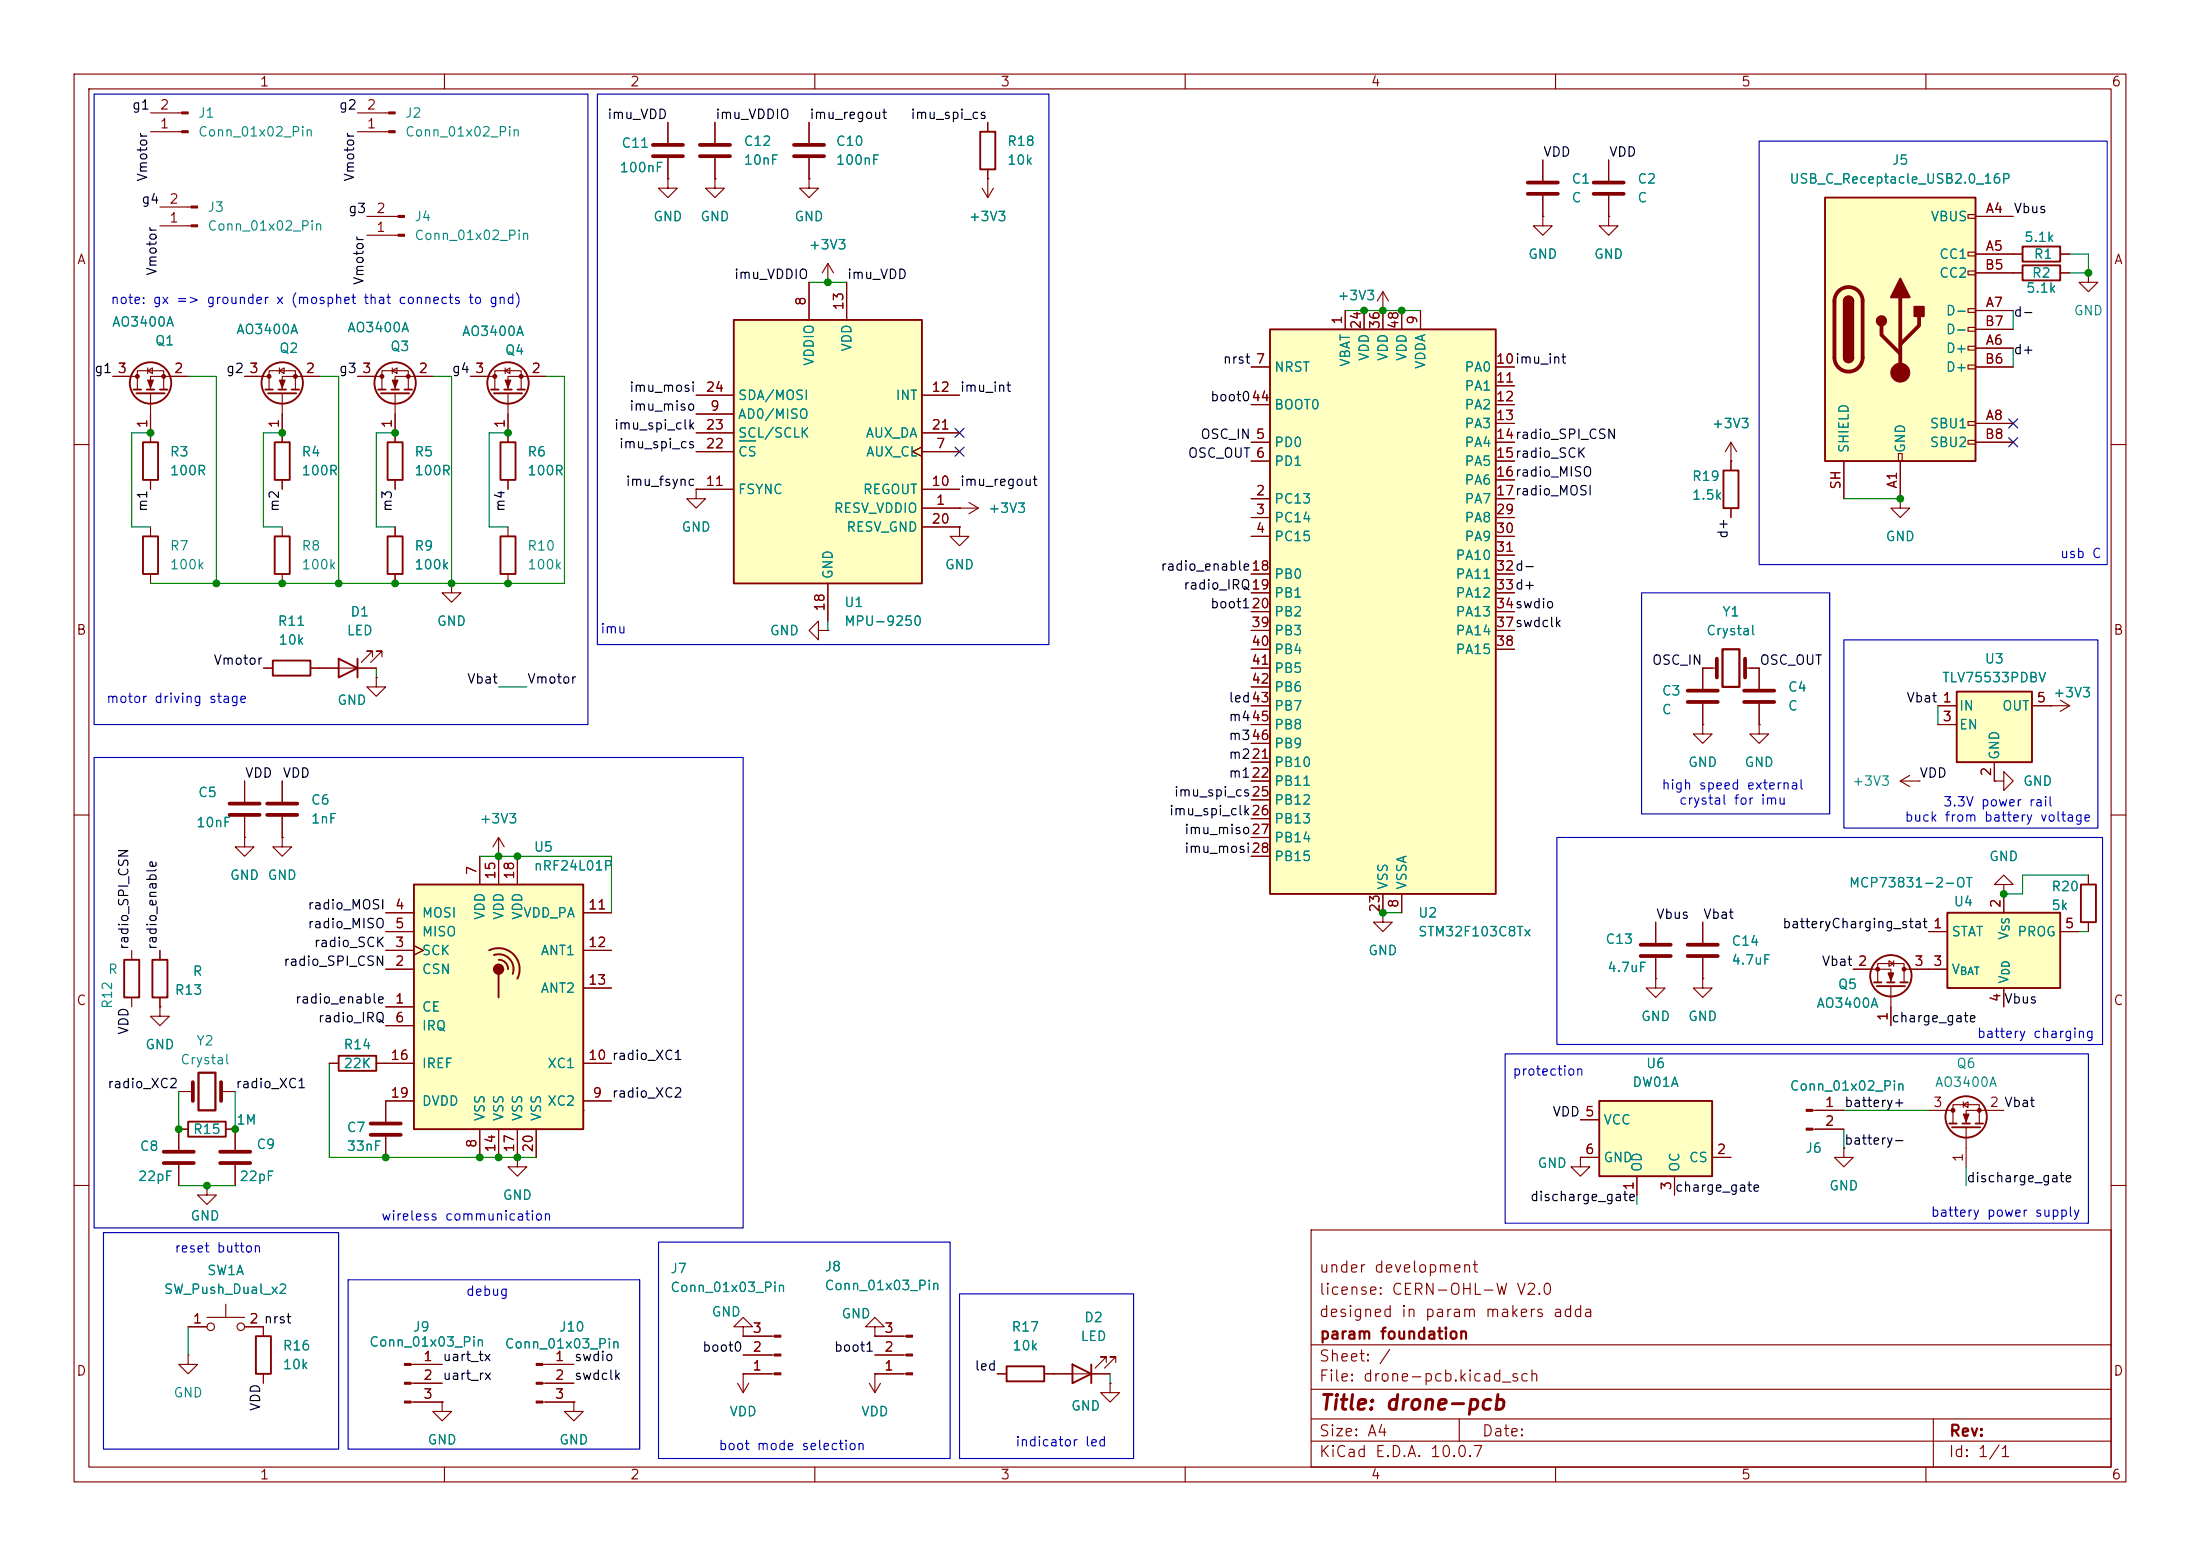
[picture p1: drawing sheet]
<svg xmlns="http://www.w3.org/2000/svg" width="297mm" height="210mm" viewBox="0 0 297 210" stroke-linecap="round" stroke-linejoin="round" font-family="sans-serif">
<path d="M0 0h297v210h-297z" fill="#fff" stroke="#fff" stroke-width=".14"/>
<g fill="none" stroke="#840000" stroke-width=".15">
<path d="M10 10h277v190h-277zM12 12h273v186h-273zM60 10v2M109.2 16.5v2.8M110 10v2M133.3 16.5v1.3M160 10v2M210 10v2M260 10v2M90.2 24.1v1.3h1.2l-1.2 1.3-1.3-1.3h1.3M90.2 24.1h.1M109.2 24.1v1.3h1.3l-1.3 1.3-1.3-1.3h1.3"/>
<path d="M109.2 24.1h.1M109.2 21.3v2.8M132.6 25.4l.7 1.3M133.3 24.1h.1M133.3 22.9v3.8M134.1 25.4l-.8 1.3M186.7 39.4l-.8 1.2M186.7 39.4l.8 1.2M186.7 39.4v2.5M186.7 41.9h.1M10 60h2M94 66v1.3h1.2l-1.2 1.3-1.3-1.3h1.3"/>
<path d="M94 66h.1M285 60h2M229.9 95v2.8M231.8 90.2h-1.9v2.8M235.6 90.2h1.9v2.8M237.5 97.8v1.3h1.3l-1.3 1.2-1.3-1.2h1.3M237.5 97.8h.1M237.5 95v2.8M10 110h2M285 110h2M10 160h2M177 166h108v32h-108z"/>
<path d="M285 160h2M60 198v2M110 198v2M160 198v2M177 194.5h108M177 191.5h108M177 187.5h108M177 181.5h108M197 191.5v3M210 198v2M260 198v2M261 191.5v6.5"/>
</g>
<path d="M107.2 19.6h4.1M107.2 21.1h4.1M227.8 93.2h4.1M227.8 94.7h4.1M231.8 88.9v2.5M235.5 93.2h4M235.5 94.7h4M235.6 88.9v2.5" fill="none" stroke="#840000" stroke-width=".51"/>
<path d="M232.5 87.6h2.3v5.1h-2.3z" fill="none" stroke="#840000" stroke-width=".3"/>
<path d="M132.3 17.8h2.1v5.1h-2.1z" fill="none" stroke="#840000" stroke-width=".25"/>
<path d="M171.4 44.5h30.5v76.2h-30.5z" fill="#ffffc2"/>
<path d="M171.4 44.5h30.5v76.2h-30.5zM19.3 72.4h2v5.1h-2zM36.8 89.2h5.1v2h-5.1zM45.7 88.9l2.6 1.3-2.6 1.2zM48.3 88.9v2.5M34.5 180.3h2.1v5.1h-2.1z" fill="none" stroke="#840000" stroke-width=".25"/>
<g fill="none" stroke="#840000" stroke-width=".15">
<path d="M90.2 16.5v2.8M96.5 16.5v2.8M90.2 21.3v2.8M96.5 24.1v1.3h1.3l-1.3 1.3-1.3-1.3h1.3M96.5 24.1h.1M96.5 21.3v2.8M111.8 38.1h.1M111.8 35.6l-.8 1.2M111.8 35.6l.7 1.2M111.8 35.6v2.5M217.2 29.2v1.3h1.2l-1.2 1.3-1.3-1.3h1.3M217.2 29.2h.1"/>
<path d="M168.9 59.7h2.5M168.9 49.5h2.5M168.9 54.6h2.5M181.6 41.9v2.6M184.1 41.9v2.6M186.7 41.9v2.6M189.2 41.9v2.6M191.8 41.9v2.6M201.9 59.7h2.6M201.9 49.5h2.6M201.9 52.1h2.6M201.9 54.6h2.6"/>
<path d="M201.9 57.2h2.6M233.7 59.7l-.8 1.3M233.7 59.7l.7 1.3M233.7 59.7v2.5M20.3 71.1v1.3M20.3 77.5v1.2M61 78.7v1.3h1.2l-1.2 1.3-1.3-1.3h1.3M61 78.7h.1M168.9 67.3h2.5M168.9 69.9h2.5M168.9 72.4h2.5M168.9 62.2h2.5"/>
<path d="M168.9 77.5h2.5M201.9 67.3h2.6M201.9 69.9h2.6M201.9 72.4h2.6M201.9 62.2h2.6M201.9 64.8h2.6M201.9 77.5h2.6M201.9 74.9h2.6M233.7 62.2h.1M256.5 67.3v1.3h1.3l-1.3 1.3-1.2-1.3h1.2M256.5 67.3h.1M35.6 90.2h1.2"/>
<path d="M41.9 90.2h8.9M50.3 88.6v-.7h-.8h.8l-1.5 1.5M50.8 91.4v1.3h1.3l-1.3 1.3-1.3-1.3h1.3M50.8 91.4h.1M51.6 88.6v-.7h-.8h.8l-1.6 1.5M168.9 80h2.5M168.9 82.6h2.5M168.9 85.1h2.5M168.9 87.6h2.5M168.9 90.2h2.5M168.9 92.7h2.5M168.9 95.3h2.5"/>
<path d="M168.9 97.8h2.5M201.9 80h2.6M201.9 82.6h2.6M201.9 85.1h2.6M201.9 87.6h2.6M33 105.4v2.8M33 110.2v2.8M38.1 105.4v2.8M38.1 110.2v2.8M168.9 102.9h2.5M168.9 105.4h2.5M168.9 108h2.5"/>
<path d="M168.9 110.5h2.5M168.9 113h2.5M168.9 115.6h2.5M168.9 100.3h2.5M186.7 123.2v1.3h1.3l-1.3 1.2-1.3-1.2h1.3M186.7 123.2h.1M186.7 120.7v2.5M189.2 120.7v2.5M25.4 179.1h2.5M27.9 177.8h5.1M30.5 176v1.8M33 179.1h2.6v1.2"/>
<path d="M25.4 182.9v1.3h1.3l-1.3 1.2-1.3-1.2h1.3M25.4 182.9h.1M35.6 185.4v1.3M55.5 184.2h4.2M55.5 186.7h4.2M55.5 189.2h4.2M59.7 189.2v1.3h1.3l-1.3 1.3-1.3-1.3h1.3M59.7 189.2h.1M73.3 184.2h4.2M73.3 186.7h4.2M73.3 189.2h4.2"/>
<circle cx="28.4" cy="179.1" r=".51"/>
<circle cx="32.5" cy="179.1" r=".51"/>
</g>
<path d="M88.1 19.6h4.1M94.5 19.6h4.1M88.1 21.1h4.1M94.5 21.1h4.1M31 108.5h4.1M31 110h4.1M36.1 108.5h4M36.1 110h4" fill="none" stroke="#840000" stroke-width=".51"/>
<g fill="#840000" stroke="#840000" stroke-width=".15">
<path d="M54.6 184h.9v.3h-.9z"/>
<path d="M54.6 186.6h.9v.2h-.9z"/>
<path d="M54.6 189.1h.9v.3h-.9z"/>
<path d="M72.4 184h.9v.3h-.9z"/>
<path d="M72.4 186.6h.9v.2h-.9z"/>
<path d="M72.4 189.1h.9v.3h-.9z"/>
</g>
<path d="M264.2 93.3h10.1v9.6h-10.1z" fill="#ffffc2"/>
<g fill="none" stroke="#840000" stroke-width=".25">
<path d="M273 35.8h5.1v2h-5.1zM35.8 52.6h1M36.2 53.1h3.8M37.6 52.6h1M39.4 52.6h1M52.3 59.7h2.1v5.1h-2.1zM67.6 59.7h2v5.1h-2zM52.3 72.4h2.1v5.1h-2.1zM67.6 72.4h2v5.1h-2zM232.7 63.5h2v5.1h-2zM264.2 93.3h10.1v9.6h-10.1z"/>
<circle cx="38.1" cy="51.7" r="2.79"/>
</g>
<g fill="none" stroke="#840000" stroke-width=".15">
<path d="M271.8 36.8h1.2M278.1 36.8h1.3M281.9 36.8v1.3h1.3l-1.3 1.3-1.2-1.3h1.2M281.9 36.8h.1M33 50.8h3.3M36.3 52.6v-2.6h3.6v2.6M37.7 50l.7-.3v.7zM37.7 49.7v.7M38.1 53.1v5.3M43.2 50.8h-5.1v1.8M53.3 58.4v1.3M68.6 58.4v1.3"/>
<path d="M53.3 64.8v1.2M53.3 71.1v1.3M53.3 77.5v1.2M68.6 64.8v1.2M68.6 71.1v1.3M68.6 77.5v1.2M233.7 62.2v1.3M233.7 68.6v1.3M229.9 97.8v1.3h1.2l-1.2 1.2-1.3-1.2h1.3M229.9 97.8h.1M261.6 95.3h2.6M261.6 97.8h2.6"/>
<path d="M274.3 95.3h5.1M276.9 95.3h.1M278.1 94.5l1.3 .8M279.4 95.3l-1.3 .7M256.5 105.4l1.3 .8M256.5 105.4h2.6M257.8 104.6l-1.3 .8M259.1 105.4h.1M269.2 105.4h1.3v-1.3l1.3 1.3-1.3 1.3v-1.3M269.2 105.4h.1M269.2 102.9v2.5"/>
</g>
<g fill="#840000" stroke="#840000" stroke-width=".15">
<path d="M37.7 51.3h.8l-.4 1z"/>
<circle cx="36.3" cy="50.8" r=".25"/>
<circle cx="39.9" cy="50.8" r=".25"/>
</g>
<path d="M246.4 26.7h20.3v35.5h-20.3z" fill="#ffffc2"/>
<g fill="none" stroke="#840000" stroke-width=".15">
<path d="M265.7 29h1v.5h-1zM265.7 34h1v.5h-1zM265.7 36.6h1v.5h-1zM266.7 29.2h5.1M266.7 34.3h6.3M266.7 36.8h5.1M278.1 34.3h1.3M265.7 41.7h1v.5h-1zM265.7 44.2h1v.5h-1zM265.7 46.7h1v.5h-1zM265.7 49.3h1v.5h-1zM265.7 56.9h1v.5h-1z"/>
<path d="M265.7 59.4h1v.5h-1zM266.7 47h5.1M266.7 41.9h5.1M266.7 57.2h5.1M266.7 49.5h5.1M266.7 44.5h5.1M266.7 59.7h5.1M248.9 62.2v5.1M256.3 61.2h.5v1h-.5zM256.5 62.2v5.1M110.5 85.1v-1.3l-1.3 1.3 1.3 1.3v-1.3h1.3M111.8 85.1h.1"/>
</g>
<path d="M246.4 26.7h20.3v35.5h-20.3zM273 33.3h5.1v2h-5.1zM248.9 40.6a.64 .64 0 0 1 .7-.6 .64 .64 0 0 1 .6 .6M248.9 48.3a.64 .64 0 0 0 .7 .6 .64 .64 0 0 0 .6-.6" fill="none" stroke="#840000" stroke-width=".25"/>
<path d="M248.2 39.3a1.9 1.9 0 0 1 2.1-.4 1.9 1.9 0 0 1 1.2 1.7v7.7a1.91 1.91 0 0 1-1.9 1.9 1.91 1.91 0 0 1-2-1.9v-7.7a1.9 1.9 0 0 1 .6-1.3zM254 43.9v1.3l2.5 2.6M256.5 40.1v10.2M259.1 42.7v1.2l-2.6 2.6" fill="none" stroke="#840000" stroke-width=".51"/>
<g fill="#840000" stroke="#840000" stroke-width=".25">
<path d="M248.9 40.6h1.3v7.7h-1.3z"/>
<path d="M249.1 40.2a.64 .64 0 0 1 .7-.1 .64 .64 0 0 1 .4 .5h-1.3z"/>
<path d="M248.9 48.3h1.3a.64 .64 0 0 1-.6 .6 .64 .64 0 0 1-.7-.6z"/>
<path d="M256.5 37.6l1.3 2.5h-2.5z"/>
<path d="M258.4 41.4h1.3v1.3h-1.3z"/>
<circle cx="254" cy="43.3" r=".63"/>
</g>
<circle cx="256.5" cy="50.3" r="1.27" fill="#840000" stroke="#840000" stroke-width=".15"/>
<path d="M99.1 43.2h25.4v35.5h-25.4z" fill="#ffffc2"/>
<path d="M99.1 43.2h25.4v35.5h-25.4z" fill="none" stroke="#840000" stroke-width=".25"/>
<g fill="none" stroke="#840000" stroke-width=".15">
<path d="M109.2 38.1v5.1M114.3 38.1v5.1M208.3 29.2v1.3h1.2l-1.2 1.3-1.3-1.3h1.3M208.3 29.2h.1M208.3 21.6v2.8M208.3 26.4v2.8M217.2 21.6v2.8M217.2 26.4v2.8M94 55.9h5.1M94 53.3h5.1M94 58.4h5.1M124.5 53.3h5"/>
<path d="M124.5 58.4h5M94 61h5.1M94 66h5.1M111.8 78.7v5.1M124.5 60.3l-1.3 .7 1.3 .6M124.5 68.6h7.6M124.5 61h5M124.5 66h5M124.5 71.1h5M129.5 71.1v1.3h1.3l-1.3 1.3-1.2-1.3h1.2M129.5 71.1h.1M129.5 68.6h.1"/>
<path d="M130.8 67.8l1.3 .8M132.1 68.6l-1.3 .7M213.4 156.2v1.3h1.2l-1.2 1.3-1.3-1.3h1.3M213.4 156.2h.1M118.1 185.4h4.2M118.1 182.9h4.2M118.1 180.3h4.2"/>
</g>
<path d="M99.8 59.5h2.2" fill="none" stroke="#008484" stroke-width=".15"/>
<path d="M206.2 24.6h4.1M206.2 26.2h4.1M215.1 24.6h4.1M215.1 26.2h4.1" fill="none" stroke="#840000" stroke-width=".51"/>
<g fill="#840000" stroke="#840000" stroke-width=".15">
<path d="M122.3 185.3h.9v.2h-.9z"/>
<path d="M122.3 182.8h.9v.2h-.9z"/>
<path d="M122.3 180.2h.9v.3h-.9z"/>
</g>
<path d="M215.9 148.6h15.2v10.2h-15.2z" fill="#ffffc2"/>
<g fill="none" stroke="#840000" stroke-width=".25">
<path d="M18 52.6h1M18.4 53.1h3.8M19.3 59.7h2v5.1h-2zM19.8 52.6h1M21.6 52.6h1M51.1 52.6h1M51.4 53.1h3.8M52.8 52.6h1M54.6 52.6h1M66.3 52.6h1M66.7 53.1h3.8M68.1 52.6h1"/>
<path d="M69.8 52.6h1.1M25.4 151.4h5.1v2h-5.1zM45.7 142.5h5.1v2h-5.1zM215.9 148.6h15.2v10.2h-15.2zM263.1 151.6h1.1M263.5 152.1h3.8M264.9 151.6h1M266.7 151.6h1M144.8 184.2l2.5 1.2-2.5 1.3zM147.3 184.2v2.5"/>
<circle cx="20.3" cy="51.7" r="2.79"/>
<circle cx="53.3" cy="51.7" r="2.79"/>
<circle cx="68.6" cy="51.7" r="2.79"/>
<circle cx="265.4" cy="150.7" r="2.79"/>
</g>
<g fill="none" stroke="#840000" stroke-width=".15">
<path d="M20.3 17.8h4.2M20.3 15.2h4.2M48.3 17.8h4.2M48.3 15.2h4.2M21.6 30.5h4.2M21.6 27.9h4.2M49.5 31.8h4.2M49.5 29.2h4.2M15.2 50.8h3.3M18.5 52.6v-2.6h3.6v2.6M19.9 50l.7-.3v.7zM19.9 49.7v.7"/>
<path d="M20.3 53.1v6.6M25.4 50.8h-5.1v1.8M48.3 50.8h3.3M51.6 52.6v-2.6h3.5v2.6M53 50l.6-.3v.7zM53 49.7v.7M53.3 53.1v5.3M58.4 50.8h-5.1v1.8M63.5 50.8h3.3M66.8 52.6v-2.6h3.6v2.6M68.2 50l.6-.3v.7zM68.2 49.7v.7"/>
<path d="M68.6 53.1v5.3M73.7 50.8h-5.1v1.8M20.3 64.8v1.2M67.3 115.6h.1M67.3 113l-.8 1.3M67.3 113l.8 1.3M67.3 113v2.6M270.5 119.4h1.3l-1.3-1.3-1.3 1.3h1.3v1.3M21.6 135.9v1.3h1.3l-1.3 1.2-1.3-1.2h1.3M21.6 135.9h.1M223.5 132.1v1.3h1.3l-1.3 1.2-1.3-1.2h1.3M223.5 132.1h.1"/>
<path d="M223.5 124.5v2.8M223.5 129.3v2.8M229.9 132.1v1.3h1.2l-1.2 1.2-1.3-1.2h1.3M229.9 132.1h.1M229.9 124.5v2.8M229.9 129.3v2.8M270.5 120.7h.1M24.1 157.2v2.8M24.1 147.3h1.9M25.4 152.4h-1.3v2.8M29.8 147.3h1.9M30.5 152.4h1.2"/>
<path d="M44.4 143.5h1.3M50.8 143.5h1.3M52.1 148.6v2.8M52.1 153.4v2.8M69.8 156.2v1.3h1.3l-1.3 1.3-1.2-1.3h1.2M69.8 156.2h.1M213.4 156.2h2.5M213.4 151.1h2.5M221 158.8v2.5M226.1 158.8v2.5M231.1 156.2h2.6M244.7 149.9h4.2"/>
<path d="M244.7 152.4h4.2M248.9 154.9v1.3h1.3l-1.3 1.3-1.3-1.3h1.3M248.9 154.9h.1M260.3 149.9h3.4M263.7 151.6v-2.5h3.5v2.5M265 149.1l.7-.4v.8zM265 148.7v.8M265.4 152.1v5.4M270.5 149.9h-5.1v1.7M27.9 160v1.3h1.3l-1.3 1.3-1.2-1.3h1.2M27.9 160h.1M100.3 179.1h1.3l-1.3-1.3-1.2 1.3h1.2v1.2"/>
<path d="M118.1 179.1h1.3l-1.3-1.3-1.3 1.3h1.3v1.2M99.6 186.7l.7 1.3M100.3 180.3h.1M100.3 185.4h.1M100.3 185.4h4.2M100.3 185.4v2.6M100.3 182.9h4.2M100.3 180.3h4.2M101.1 186.7l-.8 1.3M117.3 186.7l.8 1.3M118.1 180.3h.1M118.1 185.4h.1"/>
<path d="M118.1 185.4v2.6M118.9 186.7l-.8 1.3M142.2 185.4h7.7M149.4 183.9v-.8h-.8h.8l-1.6 1.6M150.6 183.9v-.8h-.7h.7l-1.5 1.6"/>
</g>
<g fill="#840000" stroke="#840000" stroke-width=".15">
<path d="M243.8 149.7h.9v.3h-.9z"/>
<path d="M243.8 152.3h.9v.2h-.9z"/>
<path d="M265 150.4h.8l-.4 1z"/>
<path d="M24.5 17.7h.9v.2h-.9z"/>
<path d="M24.5 15.1h.9v.3h-.9z"/>
<path d="M52.5 17.7h.8v.2h-.8z"/>
<path d="M52.5 15.1h.8v.3h-.8z"/>
<path d="M53.7 31.6h.9v.3h-.9z"/>
<path d="M53.7 29.1h.9v.2h-.9z"/>
<path d="M104.5 185.3h.9v.2h-.9z"/>
<path d="M104.5 182.8h.9v.2h-.9z"/>
<path d="M104.5 180.2h.9v.3h-.9z"/>
<path d="M53 51.3h.7l-.4 1z"/>
<path d="M68.2 51.3h.8l-.4 1z"/>
<path d="M19.9 51.3h.8l-.4 1z"/>
<path d="M25.8 30.4h.9v.2h-.9z"/>
<path d="M25.8 27.8h.9v.3h-.9z"/>
<circle cx="263.7" cy="149.9" r=".25"/>
<circle cx="267.2" cy="149.9" r=".25"/>
<circle cx="51.6" cy="50.8" r=".25"/>
<circle cx="55.1" cy="50.8" r=".25"/>
<circle cx="66.8" cy="50.8" r=".25"/>
<circle cx="70.4" cy="50.8" r=".25"/>
<circle cx="18.5" cy="50.8" r=".25"/>
<circle cx="22.1" cy="50.8" r=".25"/>
</g>
<path d="M221.5 127.5h4.1M221.5 129h4.1M227.8 127.5h4.1M227.8 129h4.1M22.1 155.4h4.1M22.1 157h4.1M26 146.1v2.5M29.8 146.1v2.5M50 151.6h4.1M50 153.2h4.1" fill="none" stroke="#840000" stroke-width=".51"/>
<path d="M26.8 144.8h2.3v5.1h-2.3z" fill="none" stroke="#840000" stroke-width=".3"/>
<path d="M55.9 119.4h22.8v33h-22.8z" fill="#ffffc2"/>
<g fill="none" stroke="#840000" stroke-width=".25">
<path d="M37.1 59.7h2v5.1h-2zM37.1 72.4h2v5.1h-2zM55.9 119.4h22.8v33h-22.8zM280.9 119.4h2.1v5.1h-2.1zM16.8 129.5h2v5.1h-2zM66 128.3a2.84 2.84 0 0 1 3.3 .5 2.84 2.84 0 0 1 .5 3.3M66.7 128.9a1.99 1.99 0 0 1 2 .5 1.99 1.99 0 0 1 .5 2M67.3 129.5a1.23 1.23 0 0 1 1.3 1.3M67.3 131.4v3.2M253 132.6h1M253.4 133.1h3.8M254.8 132.6h1"/>
<path d="M256.5 132.6h1.1M135.9 184.4h5.1v2h-5.1z"/>
<circle cx="255.3" cy="131.7" r="2.79"/>
</g>
<circle cx="67.3" cy="130.8" r=".63" fill="#840000" stroke="#840000" stroke-width=".25"/>
<g fill="none" stroke="#840000" stroke-width=".15">
<path d="M38.1 58.4v1.3M38.1 64.8v1.2M38.1 71.1v1.3M38.1 77.5v1.2M33 113v1.3h1.3l-1.3 1.3-1.3-1.3h1.3M33 113h.1M38.1 113v1.3h1.3l-1.3 1.3-1.3-1.3h1.3M38.1 113h.1M64.8 115.6v3.8M67.3 115.6v3.8M69.8 115.6v3.8M281.9 118.1v1.3"/>
<path d="M17.8 128.3v1.2M17.8 134.6v1.3M52.1 135.9h3.8M52.1 130.8h3.8M52.1 128.3h3.8M52.1 123.2h3.8M52.1 125.7h3.8M52.1 138.4h3.8M55.9 127.6l1.2 .7-1.2 .6M78.7 128.3h3.8M78.7 123.2h3.8M78.7 133.4h3.8"/>
<path d="M250.2 130.8h5.1v1.8M253.5 132.6v-2.6h3.5v2.6M255 129.7l.7 .3-.7 .4zM255.3 133.1v5.3M255.7 129.7v.7M257 130.8h3.3M281.9 124.5v1.2M31.7 152.4v2.8M31.7 157.2v2.8M52.1 148.6h3.8M52.1 143.5h3.8M64.8 152.4v3.8"/>
<path d="M67.3 152.4v3.8M69.8 152.4v3.8M72.4 152.4v3.8M78.7 149.9h.1M78.7 148.6h3.8M78.7 143.5h3.8M77.5 189.2v1.3h1.2l-1.2 1.3-1.3-1.3h1.3M77.5 189.2h.1M134.6 185.4h1.3M141 185.4h1.2M149.9 186.7v1.3h1.2l-1.2 1.2-1.3-1.2h1.3M149.9 186.7h.1"/>
</g>
<path d="M29.7 155.4h4.1M29.7 157h4.1" fill="none" stroke="#840000" stroke-width=".51"/>
<g fill="#840000" stroke="#840000" stroke-width=".15">
<path d="M254.9 131.3h.8l-.4 1z"/>
<circle cx="257" cy="130.8" r=".25"/>
<circle cx="253.5" cy="130.8" r=".25"/>
</g>
<path d="M262.9 123.2h15.2v10.2h-15.2z" fill="#ffffc2"/>
<path d="M20.6 129.5h2v5.1h-2zM262.9 123.2h15.2v10.2h-15.2z" fill="none" stroke="#840000" stroke-width=".25"/>
<g fill="none" stroke="#840000" stroke-width=".15">
<path d="M90.2 16.5v2.8M96.5 16.5v2.8M109.2 16.5v2.8M133.3 16.5v1.3M90.2 24.1h.1M90.2 21.3v2.8M96.5 24.1h.1M96.5 21.3v2.8M109.2 24.1h.1M109.2 21.3v2.8M109.2 38.1v5.1M111.8 38.1h.1"/>
<path d="M114.3 38.1v5.1M133.3 24.1h.1M133.3 22.9v1.2M208.3 29.2h.1M208.3 21.6v2.8M208.3 26.4v2.8M217.2 29.2h.1M217.2 21.6v2.8M217.2 26.4v2.8M266.7 34.3h6.3M266.7 29.2h5.1M266.7 36.8h6.3"/>
<path d="M278.1 34.3h1.3M278.1 36.8h1.3M15.2 50.8h2.6M20.3 55.9v3.8M22.9 50.8h2.5M33 50.8h2.6M38.1 55.9v3.8M40.6 50.8h2.6M48.3 50.8h2.5M53.3 55.9v3.8M55.9 50.8h2.5M63.5 50.8h2.5"/>
<path d="M68.6 55.9v3.8M71.1 50.8h2.6M94 55.9h5.1M94 53.3h5.1M94 58.4h5.1M124.5 53.3h5M124.5 58.4h5M168.9 59.7h2.5M168.9 49.5h2.5M168.9 54.6h2.5M181.6 41.9v2.6M184.1 41.9v2.6"/>
<path d="M186.7 41.9h.1M186.7 41.9v2.6M189.2 41.9v2.6M191.8 41.9v2.6M201.9 59.7h2.6M201.9 49.5h2.6M201.9 52.1h2.6M201.9 54.6h2.6M201.9 57.2h2.6M266.7 59.7h5.1M266.7 49.5h5.1M266.7 57.2h5.1"/>
<path d="M266.7 47h5.1M266.7 41.9h5.1M266.7 44.5h5.1M20.3 64.8v1.2M38.1 64.8v1.2M53.3 64.8v1.2M53.3 71.1v1.3M53.3 77.5v1.2M61 78.7h.1M68.6 64.8v1.2M94 66h.1M94 61h5.1"/>
<path d="M94 66h5.1M111.8 78.7v5.1M124.5 60.3l-1.3 .7 1.3 .6M124.5 68.6h5M124.5 61h5M124.5 66h5M124.5 71.1h5M129.5 71.1h.1M129.5 68.6h.1M168.9 67.3h2.5M168.9 69.9h2.5M168.9 72.4h2.5"/>
<path d="M168.9 62.2h2.5M168.9 77.5h2.5M201.9 67.3h2.6M201.9 69.9h2.6M201.9 72.4h2.6M201.9 62.2h2.6M201.9 64.8h2.6M201.9 77.5h2.6M201.9 74.9h2.6M233.7 62.2h.1M233.7 62.2v1.3M233.7 68.6v1.3"/>
<path d="M248.9 62.2v5.1M256.5 67.3h.1M256.5 62.2v5.1M35.6 90.2h1.2M41.9 90.2h3.8M48.3 90.2h2.5M50.8 91.4h.1M111.8 85.1h.1M168.9 80h2.5M168.9 82.6h2.5M168.9 85.1h2.5M168.9 87.6h2.5"/>
<path d="M168.9 90.2h2.5M168.9 92.7h2.5M168.9 95.3h2.5M168.9 97.8h2.5M201.9 80h2.6M201.9 82.6h2.6M201.9 85.1h2.6M201.9 87.6h2.6M229.9 97.8h.1M229.9 95v2.8M231.1 90.2h-1.2v2.8M236.2 90.2h1.3v2.8"/>
<path d="M237.5 97.8h.1M237.5 95v2.8M261.6 95.3h2.6M261.6 97.8h2.6M274.3 95.3h2.6M276.9 95.3h.1M33 113h.1M33 105.4v2.8M33 110.2v2.8M38.1 113h.1M38.1 105.4v2.8M38.1 110.2v2.8"/>
<path d="M64.8 115.6v3.8M67.3 115.6h.1M67.3 115.6v3.8M69.8 115.6v3.8M168.9 102.9h2.5M168.9 105.4h2.5M168.9 108h2.5M168.9 110.5h2.5M168.9 113h2.5M168.9 115.6h2.5M168.9 100.3h2.5M269.2 105.4h.1"/>
<path d="M269.2 102.9v2.5M281.9 118.1v1.3M21.6 135.9h.1M21.6 128.3v1.2M21.6 134.6v1.3M52.1 125.7h3.8M52.1 130.8h3.8M52.1 135.9h3.8M52.1 128.3h3.8M52.1 123.2h3.8M52.1 138.4h3.8M55.9 127.6l1.2 .7-1.2 .6"/>
<path d="M78.7 128.3h3.8M78.7 123.2h3.8M78.7 133.4h3.8M186.7 123.2h.1M186.7 120.7v2.5M189.2 120.7v2.5M223.5 132.1h.1M223.5 124.5v2.8M223.5 129.3v2.8M229.9 132.1h.1M229.9 124.5v2.8M229.9 129.3v2.8"/>
<path d="M250.2 130.8h2.5M255.3 135.9v2.5M257.8 130.8h5.1M260.3 125.7h2.6M270.5 120.7h.1M270.5 120.7v2.5M270.5 133.4v2.5M278.1 125.7h2.6M281.9 124.5v1.2M24.1 157.2v2.8M25.4 152.4h-1.3v2.8M30.5 152.4h1.2v2.8"/>
<path d="M31.7 157.2v2.8M44.4 143.5h1.3M50.8 143.5h5.1M52.1 153.4v2.8M55.9 148.6h-3.8v2.8M64.8 152.4v3.8M67.3 152.4v3.8M69.8 156.2h.1M69.8 152.4v3.8M72.4 152.4v3.8M78.7 148.6h3.8M78.7 143.5h3.8"/>
<path d="M213.4 156.2h.1M213.4 156.2h2.5M213.4 151.1h2.5M221 158.8v2.5M226.1 158.8v2.5M231.1 156.2h2.6M245.1 149.9h3.8M245.1 152.4h3.8M248.9 154.9h.1M25.4 179.1h2.5M27.9 160h.1M33 179.1h2.6v1.2"/>
<path d="M35.6 185.4v1.3M55.9 184.2h3.8M55.9 186.7h3.8M55.9 189.2h3.8M59.7 189.2h.1M73.7 184.2h3.8M73.7 186.7h3.8M73.7 189.2h3.8M77.5 189.2h.1M100.3 185.4h.1M100.3 180.3h.1M100.3 185.4h3.8"/>
<path d="M100.3 182.9h3.8M100.3 180.3h3.8M118.1 185.4h.1M118.1 180.3h.1M118.1 185.4h3.8M118.1 182.9h3.8M118.1 180.3h3.8M134.6 185.4h1.3M141 185.4h3.8M147.3 185.4h2.6M149.9 186.7h.1"/>
</g>
<g fill="none" stroke="#008400" stroke-width=".15">
<path d="M109.2 38.1h5.1M279.4 34.3h2.5v2.5h-2.5M20.3 58.4h-2.5v12.7h2.5M25.4 50.8h3.8v27.9M38.1 58.4h-2.5v12.7h2.5M43.2 50.8h2.5v27.9M53.3 58.4h-2.5v12.7h2.5M58.4 50.8h2.6v27.9M68.6 58.4h-2.6v12.7h2.6M73.7 50.8h2.5v27.9h-55.9M181.6 41.9h10.2M271.8 41.9v2.6"/>
<path d="M271.8 47v2.5M248.9 67.3h7.6M50.8 90.2v1.2M67.3 92.7h3.8M111.8 83.8v1.3M261.6 95.3v2.5M64.8 115.6h17.7v7.6M281.9 118.1h-8.9v2.6h-2.5M186.7 123.2h2.5M280.7 125.7h1.2M24.1 147.3v5.1M31.7 147.3v5.1"/>
<path d="M44.4 143.5v12.7h28M248.9 152.4v2.5M248.9 149.9h11.4M265.4 157.5v2.5M24.1 160h7.6M25.4 179.1v3.8M221 161.3v1.3M149.9 185.4v1.3"/>
</g>
<path d="M128.9 57.8l1.2 1.2M130.1 57.8l-1.2 1.2M271.2 56.5l1.2 1.3M271.2 59.1l1.2 1.2M272.4 56.5l-1.2 1.3M272.4 59.1l-1.2 1.2M128.9 60.4l1.2 1.2M130.1 60.4l-1.2 1.2" fill="none" stroke="#000084" stroke-width=".15"/>
<path d="M12.7 12.7h66.7v85.1h-66.7zM80.6 12.7h61v74.3h-61zM237.5 19.1h47v57.1h-47zM221.6 80h25.4v29.9h-25.4zM248.9 86.4h34.3v25.4h-34.3zM12.7 102.2h87.6v63.5h-87.6zM210.2 113h73.6v28h-73.6zM203.2 142.2h78.7v22.9h-78.7zM14 166.4h31.7v29.2h-31.7zM47 172.7h39.4v22.9h-39.4zM88.9 167.6h39.4v29.3h-39.4zM129.5 174.6h23.5v22.3h-23.5z" fill="none" stroke="#0000c2" stroke-width=".15"/>
<path d="M99.8 59.5h2.2" fill="none" stroke="#008484" stroke-width=".15"/>
<g fill="#008400" stroke="#008400" stroke-width=".14">
<circle cx="61" cy="78.7" r=".46"/>
<circle cx="68.6" cy="78.7" r=".46"/>
<circle cx="53.3" cy="78.7" r=".46"/>
<circle cx="111.8" cy="38.1" r=".46"/>
<circle cx="186.7" cy="41.9" r=".46"/>
<circle cx="184.1" cy="41.9" r=".46"/>
<circle cx="270.5" cy="120.7" r=".46"/>
<circle cx="281.9" cy="36.8" r=".46"/>
<circle cx="186.7" cy="123.2" r=".46"/>
<circle cx="189.2" cy="41.9" r=".46"/>
<circle cx="256.5" cy="67.3" r=".46"/>
<circle cx="67.3" cy="156.2" r=".46"/>
<circle cx="52.1" cy="156.2" r=".46"/>
<circle cx="69.8" cy="156.2" r=".46"/>
<circle cx="64.8" cy="156.2" r=".46"/>
<circle cx="69.8" cy="115.6" r=".46"/>
<circle cx="67.3" cy="115.6" r=".46"/>
<circle cx="38.1" cy="78.7" r=".46"/>
<circle cx="38.1" cy="58.4" r=".46"/>
<circle cx="29.2" cy="78.7" r=".46"/>
<circle cx="45.7" cy="78.7" r=".46"/>
<circle cx="68.6" cy="58.4" r=".46"/>
<circle cx="53.3" cy="58.4" r=".46"/>
<circle cx="31.7" cy="152.4" r=".46"/>
<circle cx="24.1" cy="152.4" r=".46"/>
<circle cx="27.9" cy="160" r=".46"/>
<circle cx="20.3" cy="58.4" r=".46"/>
</g>
<text font-size="2" fill="#840000" x="178" y="190.8">Title: drone-pcb</text>
<g font-size="1.5" fill="#840000">
<text x="178" y="172.1">under development</text>
<text x="178" y="178.1">designed in param makers adda</text>
<text x="178" y="175.1">license: CERN-OHL-W V2.0</text>
<text x="178" y="184.1">Sheet: /</text>
<text x="178" y="181.1">param foundation</text>
<text x="178" y="186.8">File: drone-pcb.kicad_sch</text>
<text x="178" y="197">KiCad E.D.A. 10.0.7</text>
<text x="178" y="194.2">Size: A4</text>
<text x="200" y="194.2">Date:</text>
<text x="263" y="197">Id: 1/1</text>
<text x="263" y="194.2">Rev:</text>
</g>
<g font-size="1.3" fill="#840000">
<text x="35" y="12">1</text>
<text x="85" y="12">2</text>
<text x="135" y="12">3</text>
<text x="185" y="12">4</text>
<text x="235" y="12">5</text>
<text x="285" y="12">6</text>
<text x="21.5" y="17.6">1</text>
<text x="21.5" y="15.1">2</text>
<text x="49.4" y="17.6">1</text>
<text x="49.4" y="15.1">2</text>
<text x="22.8" y="27.8">2</text>
<text x="50.7" y="29.1">2</text>
<text x="268" y="29.1">A4</text>
<text x="10.3" y="36">A</text>
<text x="22.8" y="30.3">1</text>
<text x="50.7" y="31.6">1</text>
<text x="268" y="34.2">A5</text>
<text x="285.3" y="36">A</text>
<text x="109.1" y="41.4" transform="rotate(-90 109.1 41.4)">8</text>
<text x="114.2" y="42" transform="rotate(-90 114.2 42)">13</text>
<text x="267.9" y="36.7">B5</text>
<text x="268" y="41.8">A7</text>
<text x="181.5" y="43.9" transform="rotate(-90 181.5 43.9)">1</text>
<text x="184" y="44.5" transform="rotate(-90 184 44.5)">24</text>
<text x="186.6" y="44.5" transform="rotate(-90 186.6 44.5)">36</text>
<text x="189.1" y="44.5" transform="rotate(-90 189.1 44.5)">48</text>
<text x="191.6" y="43.9" transform="rotate(-90 191.6 43.9)">9</text>
<text x="267.9" y="44.3">B7</text>
<text x="268" y="46.9">A6</text>
<text x="15.8" y="50.7">3</text>
<text x="23.4" y="50.7">2</text>
<text x="33.6" y="50.7">3</text>
<text x="41.2" y="50.7">2</text>
<text x="48.8" y="50.7">3</text>
<text x="56.4" y="50.7">2</text>
<text x="64" y="50.7">3</text>
<text x="71.7" y="50.7">2</text>
<text x="95.2" y="53.2">24</text>
<text x="125.7" y="53.2">12</text>
<text x="169.4" y="49.4">7</text>
<text x="201.9" y="49.4">10imu_int</text>
<text x="201.9" y="51.9">11</text>
<text x="201.9" y="49.4">10</text>
<text x="267.9" y="49.4">B6</text>
<text x="20.2" y="57.9" transform="rotate(-90 20.2 57.9)">1</text>
<text x="38" y="57.9" transform="rotate(-90 38 57.9)">1</text>
<text x="53.2" y="57.9" transform="rotate(-90 53.2 57.9)">1</text>
<text x="68.4" y="57.9" transform="rotate(-90 68.4 57.9)">1</text>
<text x="95.2" y="58.3">23</text>
<text x="95.8" y="55.7">9</text>
<text x="125.7" y="58.3">21</text>
<text x="168.8" y="54.5">44</text>
<text x="169.4" y="59.6">5</text>
<text x="201.9" y="54.5">12</text>
<text x="201.9" y="57">13</text>
<text x="201.9" y="59.6">14radio_SPI_CSN</text>
<text x="201.9" y="59.6">14</text>
<text x="267.9" y="59.6">B8</text>
<text x="268" y="57">A8</text>
<text x="95.2" y="65.9">11</text>
<text x="95.2" y="60.8">22</text>
<text x="125.7" y="65.9">10</text>
<text x="126.3" y="60.8">7</text>
<text x="169.4" y="62.1">6</text>
<text x="201.9" y="62.1">15radio_SCK</text>
<text x="201.9" y="64.6">16radio_MISO</text>
<text x="201.9" y="62.1">15</text>
<text x="201.9" y="64.6">16</text>
<text x="125.7" y="71">20</text>
<text x="126.3" y="68.4">1</text>
<text x="169.4" y="67.2">2</text>
<text x="169.4" y="69.7">3</text>
<text x="201.9" y="67.2">17radio_MOSI</text>
<text x="201.9" y="69.7">29</text>
<text x="201.9" y="67.2">17</text>
<text x="248.8" y="66.2" transform="rotate(-90 248.8 66.2)">SH</text>
<text x="256.4" y="66" transform="rotate(-90 256.4 66)">A1</text>
<text x="168.8" y="77.3">18</text>
<text x="169.4" y="72.3">4</text>
<text x="201.9" y="72.3">30</text>
<text x="201.9" y="74.8">31</text>
<text x="201.9" y="77.3">32d-</text>
<text x="201.9" y="77.3">32</text>
<text x="111.6" y="82.6" transform="rotate(-90 111.6 82.6)">18</text>
<text x="168.8" y="79.9">19</text>
<text x="168.8" y="82.4">20</text>
<text x="201.9" y="79.9">33d+</text>
<text x="201.9" y="82.4">34swdio</text>
<text x="201.9" y="79.9">33</text>
<text x="201.9" y="82.4">34</text>
<text x="10.2" y="86">B</text>
<text x="168.8" y="85">39</text>
<text x="168.8" y="87.5">40</text>
<text x="201.9" y="85">37swdclk</text>
<text x="201.9" y="87.5">38</text>
<text x="201.9" y="85">37</text>
<text x="285.2" y="86">B</text>
<text x="168.8" y="90">41</text>
<text x="168.8" y="92.6">42</text>
<text x="168.8" y="95.1">43</text>
<text x="262.2" y="95.1">1</text>
<text x="274.9" y="95.1">5</text>
<text x="168.8" y="97.7">45</text>
<text x="168.8" y="100.2">46</text>
<text x="262.2" y="97.7">3</text>
<text x="168.8" y="102.7">21</text>
<text x="168.8" y="105.3">22</text>
<text x="168.8" y="107.8">25</text>
<text x="269.1" y="104.9" transform="rotate(-90 269.1 104.9)">2</text>
<text x="168.8" y="110.4">26</text>
<text x="168.8" y="112.9">27</text>
<text x="64.6" y="118.2" transform="rotate(-90 64.6 118.2)">7</text>
<text x="67.2" y="118.8" transform="rotate(-90 67.2 118.8)">15</text>
<text x="69.7" y="118.8" transform="rotate(-90 69.7 118.8)">18</text>
<text x="168.8" y="115.4">28</text>
<text x="53.2" y="123.1">4</text>
<text x="53.2" y="125.6">5</text>
<text x="79.3" y="123.1">11</text>
<text x="186.6" y="123.3" transform="rotate(-90 186.6 123.3)">23</text>
<text x="189.1" y="122.7" transform="rotate(-90 189.1 122.7)">8</text>
<text x="260.9" y="125.6">1</text>
<text x="270.4" y="122.7" transform="rotate(-90 270.4 122.7)">2</text>
<text x="278.7" y="125.6">5</text>
<text x="53.2" y="130.7">2</text>
<text x="53.2" y="128.1">3</text>
<text x="79.3" y="128.1">12</text>
<text x="250.7" y="130.7">2</text>
<text x="258.3" y="130.7">3</text>
<text x="260.9" y="130.7">3</text>
<text x="10.2" y="136">C</text>
<text x="53.2" y="135.8">1</text>
<text x="79.3" y="133.2">13</text>
<text x="255.1" y="137.9" transform="rotate(-90 255.1 137.9)">1</text>
<text x="270.4" y="135.4" transform="rotate(-90 270.4 135.4)">4</text>
<text x="285.2" y="136">C</text>
<text x="52.6" y="143.4">16</text>
<text x="53.2" y="138.3">6</text>
<text x="79.3" y="143.4">10 radio_XC1</text>
<text x="79.3" y="143.4">10</text>
<text x="52.6" y="148.5">19</text>
<text x="79.9" y="148.5">9</text>
<text x="246.3" y="149.7">1</text>
<text x="260.9" y="149.7">3</text>
<text x="268.5" y="149.7">2 Vbat</text>
<text x="64.6" y="155" transform="rotate(-90 64.6 155)">8</text>
<text x="67.2" y="155.6" transform="rotate(-90 67.2 155.6)">14</text>
<text x="69.7" y="155.6" transform="rotate(-90 69.7 155.6)">17</text>
<text x="72.3" y="155.6" transform="rotate(-90 72.3 155.6)">20</text>
<text x="213.9" y="151">5</text>
<text x="246.3" y="152.3">2</text>
<text x="213.9" y="156.1">6</text>
<text x="220.8" y="160.8" transform="rotate(-90 220.8 160.8)">1</text>
<text x="225.9" y="160.8" transform="rotate(-90 225.9 160.8)">3</text>
<text x="231.7" y="156.1">2</text>
<text x="265.3" y="156.9" transform="rotate(-90 265.3 156.9)">1</text>
<text x="25.9" y="178.9">1</text>
<text x="33.6" y="178.9">2 nrst</text>
<text x="33.6" y="178.9">2</text>
<text x="10.2" y="186">D</text>
<text x="57.1" y="184">1</text>
<text x="74.8" y="184">1</text>
<text x="101.5" y="185.3">1</text>
<text x="101.5" y="182.7">2</text>
<text x="101.5" y="180.2">3</text>
<text x="119.3" y="185.3">1</text>
<text x="119.3" y="182.7">2</text>
<text x="119.3" y="180.2">3</text>
<text x="285.2" y="186">D</text>
<text x="57.1" y="186.6">2</text>
<text x="57.1" y="189.1">3</text>
<text x="74.8" y="186.6">2</text>
<text x="74.8" y="189.1">3</text>
<text x="35" y="200">1</text>
<text x="85" y="200">2</text>
<text x="135" y="200">3</text>
<text x="185" y="200">4</text>
<text x="235" y="200">5</text>
<text x="285" y="200">6</text>
</g>
<g font-size="1.3">
<text x="17.7" y="15.1">g1</text>
<text x="45.7" y="15.1">g2</text>
<text x="81.9" y="16.4">imu_VDD</text>
<text x="96.5" y="16.4">imu_VDDIO</text>
<text x="109.2" y="16.4">imu_regout</text>
<text x="122.8" y="16.4">imu_spi_cs</text>
<text x="208.3" y="21.5">VDD</text>
<text x="217.1" y="21.5">VDD</text>
<text x="19" y="27.8">g4</text>
<text x="20.2" y="24.6" transform="rotate(-90 20.2 24.6)">Vmotor</text>
<text x="46.9" y="29.1">g3</text>
<text x="48.1" y="24.6" transform="rotate(-90 48.1 24.6)">Vmotor</text>
<text x="271.8" y="29.1">Vbus</text>
<text x="21.5" y="37.3" transform="rotate(-90 21.5 37.3)">Vmotor</text>
<text x="49.4" y="38.6" transform="rotate(-90 49.4 38.6)">Vmotor</text>
<text x="99" y="38">imu_VDDIO</text>
<text x="114.3" y="38">imu_VDD</text>
<text x="271.8" y="43.1">d-</text>
<text x="12.7" y="50.7">g1</text>
<text x="30.4" y="50.7">g2</text>
<text x="45.7" y="50.7">g3</text>
<text x="60.9" y="50.7">g4</text>
<text x="84.9" y="53.2">imu_mosi</text>
<text x="129.5" y="53.2">imu_int</text>
<text x="165" y="49.4">nrst 7</text>
<text x="271.8" y="48.1">d+</text>
<text x="82.8" y="58.3">imu_spi_clk</text>
<text x="84.9" y="55.8">imu_miso</text>
<text x="162" y="59.6">OSC_IN 5</text>
<text x="163.3" y="54.5">boot044</text>
<text x="83.5" y="60.8">imu_spi_cs</text>
<text x="84.4" y="65.9">imu_fsync</text>
<text x="129.5" y="65.9">imu_regout</text>
<text x="160.3" y="62.1">OSC_OUT 6</text>
<text x="20.2" y="69.2" transform="rotate(-90 20.2 69.2)">m1</text>
<text x="38" y="69.2" transform="rotate(-90 38 69.2)">m2</text>
<text x="53.2" y="69.2" transform="rotate(-90 53.2 69.2)">m3</text>
<text x="68.5" y="69.2" transform="rotate(-90 68.5 69.2)">m4</text>
<text x="156.6" y="77.3">radio_enable18</text>
<text x="233.6" y="72.8" transform="rotate(-90 233.6 72.8)">d+</text>
<text x="159.7" y="79.9">radio_IRQ19</text>
<text x="163.3" y="82.4">boot120</text>
<text x="28.7" y="90">Vmotor</text>
<text x="63" y="92.6">Vbat</text>
<text x="71.1" y="92.6">Vmotor</text>
<text x="165.8" y="95.1">led43</text>
<text x="222.9" y="90">OSC_IN</text>
<text x="237.5" y="90">OSC_OUT</text>
<text x="257.3" y="95.1">Vbat 1</text>
<text x="165.8" y="97.7">m445</text>
<text x="165.8" y="100.2">m346</text>
<text x="33" y="105.3">VDD</text>
<text x="38.1" y="105.3">VDD</text>
<text x="158.4" y="107.8">imu_spi_cs25</text>
<text x="165.8" y="105.3">m122</text>
<text x="165.8" y="102.7">m221</text>
<text x="259.1" y="105.3">VDD</text>
<text x="157.7" y="110.4">imu_spi_clk26</text>
<text x="159.8" y="112.9">imu_miso27</text>
<text x="159.8" y="115.4">imu_mosi28</text>
<text x="41.4" y="123.1">radio_MOSI</text>
<text x="41.4" y="125.6">radio_MISO</text>
<text x="223.5" y="124.3">Vbus</text>
<text x="229.8" y="124.3">Vbat</text>
<text x="240.5" y="125.6">batteryCharging_stat 1</text>
<text x="17.7" y="128.3" transform="rotate(-90 17.7 128.3)">radio_SPI_CSN</text>
<text x="21.5" y="128.3" transform="rotate(-90 21.5 128.3)">radio_enable</text>
<text x="38.2" y="130.7">radio_SPI_CSN</text>
<text x="42.3" y="128.1">radio_SCK</text>
<text x="245.9" y="130.7">Vbat 2</text>
<text x="39.7" y="135.8">radio_enable</text>
<text x="270.5" y="135.8">Vbus</text>
<text x="17.7" y="139.7" transform="rotate(-90 17.7 139.7)">VDD</text>
<text x="42.8" y="138.3">radio_IRQ</text>
<text x="255.2" y="138.3">charge_gate</text>
<text x="14.4" y="147.2">radio_XC2</text>
<text x="31.7" y="147.2">radio_XC1</text>
<text x="82.5" y="148.5">radio_XC2</text>
<text x="248.9" y="149.7">battery+</text>
<text x="209.5" y="151">VDD 5</text>
<text x="248.9" y="154.8">battery-</text>
<text x="226" y="161.2">charge_gate</text>
<text x="265.4" y="159.9">discharge_gate</text>
<text x="206.5" y="162.4">discharge_gate</text>
<text x="59.7" y="184">uart_tx</text>
<text x="77.4" y="184">swdio</text>
<text x="94.7" y="182.8">boot0</text>
<text x="112.5" y="182.8">boot1</text>
<text x="131.5" y="185.3">led</text>
<text x="35.4" y="190.5" transform="rotate(-90 35.4 190.5)">VDD</text>
<text x="59.7" y="186.6">uart_rx</text>
<text x="77.4" y="186.6">swdclk</text>
</g>
<g font-size="1.3" fill="#008484">
<text x="26.7" y="16.2">J1</text>
<text x="54.6" y="16.2">J2</text>
<text x="26.7" y="18.7">Conn_01x02_Pin</text>
<text x="54.6" y="18.7">Conn_01x02_Pin</text>
<text x="83.6" y="23.6">100nF</text>
<text x="83.8" y="20.3">C11</text>
<text x="100.3" y="20">C12</text>
<text x="100.3" y="22.6">10nF</text>
<text x="112.8" y="20">C10</text>
<text x="112.8" y="22.6">100nF</text>
<text x="135.9" y="20">R18</text>
<text x="135.9" y="22.6">10k</text>
<text x="255.3" y="22.6">J5</text>
<text x="27.9" y="28.9">J3</text>
<text x="212.1" y="25.1">C1</text>
<text x="212.1" y="27.6">C</text>
<text x="221" y="25.1">C2</text>
<text x="221" y="27.6">C</text>
<text x="241.5" y="25.1">USB_C_Receptacle_USB2.0_16P</text>
<text x="27.9" y="31.4">Conn_01x02_Pin</text>
<text x="55.9" y="30.2">J4</text>
<text x="55.9" y="32.7">Conn_01x02_Pin</text>
<text x="88.1" y="30.2">GND</text>
<text x="94.5" y="30.2">GND</text>
<text x="107.2" y="30.2">GND</text>
<text x="109.1" y="34">+3V3</text>
<text x="130.7" y="30.2">+3V3</text>
<text x="206.2" y="35.3">GND</text>
<text x="215.1" y="35.3">GND</text>
<text x="260.6" y="30.2">VBUS</text>
<text x="261.7" y="35.3">CC1</text>
<text x="273.2" y="33">5.1k</text>
<text x="274.5" y="35.3">R1</text>
<text x="180.5" y="40.8">+3V3</text>
<text x="261.7" y="37.8">CC2</text>
<text x="273.4" y="39.8">5.1k</text>
<text x="274.2" y="37.8">R2</text>
<text x="15" y="44.4">AO3400A</text>
<text x="20.8" y="46.9">Q1</text>
<text x="31.8" y="45.4">AO3400A</text>
<text x="37.6" y="48">Q2</text>
<text x="46.8" y="45.2">AO3400A</text>
<text x="52.6" y="47.7">Q3</text>
<text x="62.3" y="45.7">AO3400A</text>
<text x="115.3" y="47.5" transform="rotate(-90 115.3 47.5)">VDD</text>
<text x="262.6" y="48">D+</text>
<text x="262.6" y="42.9">D-</text>
<text x="262.6" y="45.4">D-</text>
<text x="279.9" y="42.9">GND</text>
<text x="68.1" y="48.2">Q4</text>
<text x="110.2" y="49.5" transform="rotate(-90 110.2 49.5)">VDDIO</text>
<text x="171.9" y="50.5">NRST</text>
<text x="182.6" y="49.6" transform="rotate(-90 182.6 49.6)">VBAT</text>
<text x="185.1" y="48.8" transform="rotate(-90 185.1 48.8)">VDD</text>
<text x="187.7" y="48.8" transform="rotate(-90 187.7 48.8)">VDD</text>
<text x="190.2" y="48.8" transform="rotate(-90 190.2 48.8)">VDD</text>
<text x="192.7" y="49.9" transform="rotate(-90 192.7 49.9)">VDDA</text>
<text x="197.6" y="50.5">PA0</text>
<text x="197.6" y="53">PA1</text>
<text x="262.6" y="50.5">D+</text>
<text x="99.5" y="56.8">AD0/MISO</text>
<text x="99.5" y="59.4">SCL/SCLK</text>
<text x="99.5" y="54.3">SDA/MOSI</text>
<text x="116.8" y="59.4">AUX_DA</text>
<text x="120.8" y="54.3">INT</text>
<text x="171.9" y="55.6">BOOT0</text>
<text x="197.6" y="55.6">PA2</text>
<text x="197.6" y="58.1">PA3</text>
<text x="231" y="58.1">+3V3</text>
<text x="260.4" y="58.1">SBU1</text>
<text x="22.8" y="61.9">R3</text>
<text x="22.8" y="64.5">100R</text>
<text x="40.6" y="61.9">R4</text>
<text x="40.6" y="64.5">100R</text>
<text x="55.9" y="61.9">R5</text>
<text x="55.9" y="64.5">100R</text>
<text x="71.1" y="61.9">R6</text>
<text x="71.1" y="64.5">100R</text>
<text x="99.5" y="61.9">CS</text>
<text x="116.8" y="61.9">AUX_CL</text>
<text x="171.9" y="60.7">PD0</text>
<text x="171.9" y="63.2">PD1</text>
<text x="197.6" y="60.7">PA4</text>
<text x="197.6" y="63.2">PA5</text>
<text x="197.6" y="65.7">PA6</text>
<text x="228.3" y="65.2">R19</text>
<text x="249.9" y="61.2" transform="rotate(-90 249.9 61.2)">SHIELD</text>
<text x="257.5" y="61.2" transform="rotate(-90 257.5 61.2)">GND</text>
<text x="260.4" y="60.7">SBU2</text>
<text x="99.5" y="67">FSYNC</text>
<text x="112.5" y="69.5">RESV_VDDIO</text>
<text x="116.4" y="67">REGOUT</text>
<text x="133.3" y="69.5">+3V3</text>
<text x="171.9" y="68.3">PC13</text>
<text x="171.9" y="70.8">PC14</text>
<text x="197.6" y="68.3">PA7</text>
<text x="197.6" y="70.8">PA8</text>
<text x="228.3" y="67.8">1.5k</text>
<text x="22.8" y="74.6">R7</text>
<text x="22.8" y="77.2">100k</text>
<text x="40.6" y="74.6">R8</text>
<text x="40.6" y="77.2">100k</text>
<text x="55.9" y="74.6">R9</text>
<text x="55.9" y="77.2">100k</text>
<text x="71.1" y="74.6">R10</text>
<text x="71.1" y="77.2">100k</text>
<text x="91.9" y="72.1">GND</text>
<text x="114.2" y="72.1">RESV_GND</text>
<text x="127.5" y="77.2">GND</text>
<text x="171.9" y="73.4">PC15</text>
<text x="196.4" y="75.9">PA10</text>
<text x="197.6" y="73.4">PA9</text>
<text x="254.5" y="73.4">GND</text>
<text x="47.2" y="83.5">D1</text>
<text x="112.7" y="78.3" transform="rotate(-90 112.7 78.3)">GND</text>
<text x="113.9" y="82.2">U1</text>
<text x="171.9" y="78.4">PB0</text>
<text x="171.9" y="81">PB1</text>
<text x="171.9" y="83.5">PB2</text>
<text x="196.4" y="78.4">PA11</text>
<text x="196.4" y="81">PA12</text>
<text x="196.4" y="83.5">PA13</text>
<text x="232.4" y="83.5">Y1</text>
<text x="37.4" y="84.8">R11</text>
<text x="37.5" y="87.3">10k</text>
<text x="46.7" y="86.1">LED</text>
<text x="58.9" y="84.8">GND</text>
<text x="103.8" y="86.1">GND</text>
<text x="113.9" y="84.8">MPU-9250</text>
<text x="171.9" y="86.1">PB3</text>
<text x="171.9" y="88.6">PB4</text>
<text x="196.4" y="86.1">PA14</text>
<text x="196.4" y="88.6">PA15</text>
<text x="230.3" y="86.1">Crystal</text>
<text x="267.8" y="89.9">U3</text>
<text x="45.5" y="95.5">GND</text>
<text x="171.9" y="91.1">PB5</text>
<text x="171.9" y="93.7">PB6</text>
<text x="224.3" y="94.2">C3</text>
<text x="241.3" y="93.7">C4</text>
<text x="262.1" y="92.4">TLV75533PDBV</text>
<text x="277.1" y="94.4">+3V3</text>
<text x="171.9" y="96.2">PB7</text>
<text x="171.9" y="98.8">PB8</text>
<text x="171.9" y="101.3">PB9</text>
<text x="224.3" y="96.7">C</text>
<text x="241.3" y="96.2">C</text>
<text x="264.4" y="96.2">IN</text>
<text x="264.4" y="98.8">EN</text>
<text x="270.2" y="96.2">OUT</text>
<text x="26.7" y="107.9">C5</text>
<text x="171.9" y="103.8">PB10</text>
<text x="171.9" y="106.4">PB11</text>
<text x="227.8" y="103.8">GND</text>
<text x="235.4" y="103.8">GND</text>
<text x="250" y="106.4">+3V3</text>
<text x="270.2" y="102.6" transform="rotate(-90 270.2 102.6)">GND</text>
<text x="273" y="106.4">GND</text>
<text x="26.4" y="112">10nF</text>
<text x="41.9" y="108.9">C6</text>
<text x="41.9" y="111.5">1nF</text>
<text x="64.6" y="111.5">+3V3</text>
<text x="171.9" y="108.9">PB12</text>
<text x="171.9" y="111.5">PB13</text>
<text x="171.9" y="114">PB14</text>
<text x="31" y="119.1">GND</text>
<text x="36" y="119.1">GND</text>
<text x="72" y="115.3">U5</text>
<text x="72" y="117.8">nRF24L01P</text>
<text x="171.9" y="116.5">PB15</text>
<text x="268.4" y="116.5">GND</text>
<text x="56.9" y="124.2">MOSI</text>
<text x="65.7" y="124.3" transform="rotate(-90 65.7 124.3)">VDD</text>
<text x="68.3" y="124.3" transform="rotate(-90 68.3 124.3)">VDD</text>
<text x="70.5" y="124.2">VDD_PA</text>
<text x="70.8" y="124.3" transform="rotate(-90 70.8 124.3)">VDD</text>
<text x="187.7" y="120.2" transform="rotate(-90 187.7 120.2)">VSS</text>
<text x="190.2" y="120.2" transform="rotate(-90 190.2 120.2)">VSSA</text>
<text x="191.4" y="124.2">U2</text>
<text x="249.5" y="120.1">MCP73831-2-OT</text>
<text x="263.7" y="122.6">U4</text>
<text x="276.8" y="120.6">R20</text>
<text x="276.8" y="123.1">5k</text>
<text x="14.5" y="131.8">R</text>
<text x="56.9" y="131.8">CSN</text>
<text x="56.9" y="129.2">SCK</text>
<text x="56.9" y="126.7">MISO</text>
<text x="72.9" y="129.2">ANT1</text>
<text x="184.6" y="129.2">GND</text>
<text x="191.4" y="126.7">STM32F103C8Tx</text>
<text x="216.6" y="127.7">C13</text>
<text x="216.9" y="131.5">4.7uF</text>
<text x="233.7" y="128">C14</text>
<text x="233.7" y="130.5">4.7uF</text>
<text x="263.4" y="126.7">STAT</text>
<text x="263.4" y="131.8">V</text>
<text x="271.5" y="126.9" transform="rotate(-90 271.5 126.9)">V</text>
<text x="272.3" y="126.7">PROG</text>
<text x="15.4" y="136.3" transform="rotate(-90 15.4 136.3)">R12</text>
<text x="23.5" y="134.6">R13</text>
<text x="25.9" y="132">R</text>
<text x="56.9" y="136.9">CE</text>
<text x="72.9" y="134.3">ANT2</text>
<text x="245.1" y="136.3">AO3400A</text>
<text x="248" y="133.8">Q5</text>
<text x="271.5" y="132.9" transform="rotate(-90 271.5 132.9)">V</text>
<text x="19.5" y="141.9">GND</text>
<text x="24.3" y="144">Crystal</text>
<text x="26.4" y="141.4">Y2</text>
<text x="46.3" y="141.9">R14</text>
<text x="56.9" y="139.4">IRQ</text>
<text x="221.5" y="138.1">GND</text>
<text x="227.8" y="138.1">GND</text>
<text x="46.3" y="144.5">22K</text>
<text x="56.9" y="144.5">IREF</text>
<text x="56.9" y="149.6">DVDD</text>
<text x="73.8" y="149.6">XC2</text>
<text x="73.8" y="144.5">XC1</text>
<text x="220.3" y="147">DW01A</text>
<text x="222.1" y="144.5">U6</text>
<text x="241.5" y="147.5">Conn_01x02_Pin</text>
<text x="261.1" y="147">AO3400A</text>
<text x="264" y="144.5">Q6</text>
<text x="18.8" y="155.6">C8</text>
<text x="26" y="153.4">R15</text>
<text x="31.8" y="152.1">1M</text>
<text x="34.5" y="155.4">C9</text>
<text x="46.7" y="153.1">C7</text>
<text x="46.7" y="155.6">33nF</text>
<text x="65.7" y="151.4" transform="rotate(-90 65.7 151.4)">VSS</text>
<text x="68.3" y="151.4" transform="rotate(-90 68.3 151.4)">VSS</text>
<text x="70.8" y="151.4" transform="rotate(-90 70.8 151.4)">VSS</text>
<text x="73.4" y="151.4" transform="rotate(-90 73.4 151.4)">VSS</text>
<text x="216.4" y="152.1">VCC</text>
<text x="243.6" y="155.9">J6</text>
<text x="18.5" y="159.7">22pF</text>
<text x="32.2" y="159.7">22pF</text>
<text x="207.5" y="157.9">GND</text>
<text x="216.4" y="157.2">GND</text>
<text x="221.9" y="158.3" transform="rotate(-90 221.9 158.3)">OD</text>
<text x="227" y="158.3" transform="rotate(-90 227 158.3)">OC</text>
<text x="227.9" y="157.2">CS</text>
<text x="246.9" y="161">GND</text>
<text x="25.6" y="165">GND</text>
<text x="67.8" y="162.3">GND</text>
<text x="27.9" y="172.4">SW1A</text>
<text x="90.4" y="172.2">J7</text>
<text x="111.2" y="171.9">J8</text>
<text x="22" y="175">SW_Push_Dual_x2</text>
<text x="90.4" y="174.7">Conn_01x03_Pin</text>
<text x="96" y="178">GND</text>
<text x="111.2" y="174.4">Conn_01x03_Pin</text>
<text x="113.5" y="178.3">GND</text>
<text x="146.3" y="178.8">D2</text>
<text x="38.1" y="182.6">R16</text>
<text x="38.1" y="185.1">10k</text>
<text x="49.8" y="182.1">Conn_01x03_Pin</text>
<text x="55.7" y="180">J9</text>
<text x="68" y="182.3">Conn_01x03_Pin</text>
<text x="75.4" y="180">J10</text>
<text x="136.5" y="180">R17</text>
<text x="136.6" y="182.6">10k</text>
<text x="145.8" y="181.3">LED</text>
<text x="23.3" y="188.9">GND</text>
<text x="98.4" y="191.5">VDD</text>
<text x="116.2" y="191.5">VDD</text>
<text x="144.5" y="190.7">GND</text>
<text x="57.6" y="195.3">GND</text>
<text x="75.4" y="195.3">GND</text>
</g>
<g font-size="1.3" fill="#0000c2">
<text x="14.8" y="41.4">note: gx =&gt; grounder x (mosphet that connects to gnd)</text>
<text x="278" y="75.6">usb C</text>
<text x="81" y="85.8">imu</text>
<text x="14.3" y="95.2">motor driving stage</text>
<text x="224.2" y="106.9">high speed external</text>
<text x="226.6" y="108.9">crystal for imu</text>
<text x="257" y="111.2">buck from battery voltage</text>
<text x="262.2" y="109.2">3.3V power rail</text>
<text x="266.8" y="140.4">battery charging</text>
<text x="204.1" y="145.5">protection</text>
<text x="51.4" y="165.1">wireless communication</text>
<text x="260.6" y="164.5">battery power supply</text>
<text x="23.5" y="169.4">reset button</text>
<text x="62.8" y="175.2">debug</text>
<text x="96.9" y="196">boot mode selection</text>
<text x="137" y="195.5">indicator led</text>
</g>
<g font-size="1" fill="#008484">
<text x="271.5" y="125.8" transform="rotate(-90 271.5 125.8)">SS</text>
<text x="264.5" y="131.8">BAT</text>
<text x="271.5" y="131.8" transform="rotate(-90 271.5 131.8)">DD</text>
</g>
</svg>
